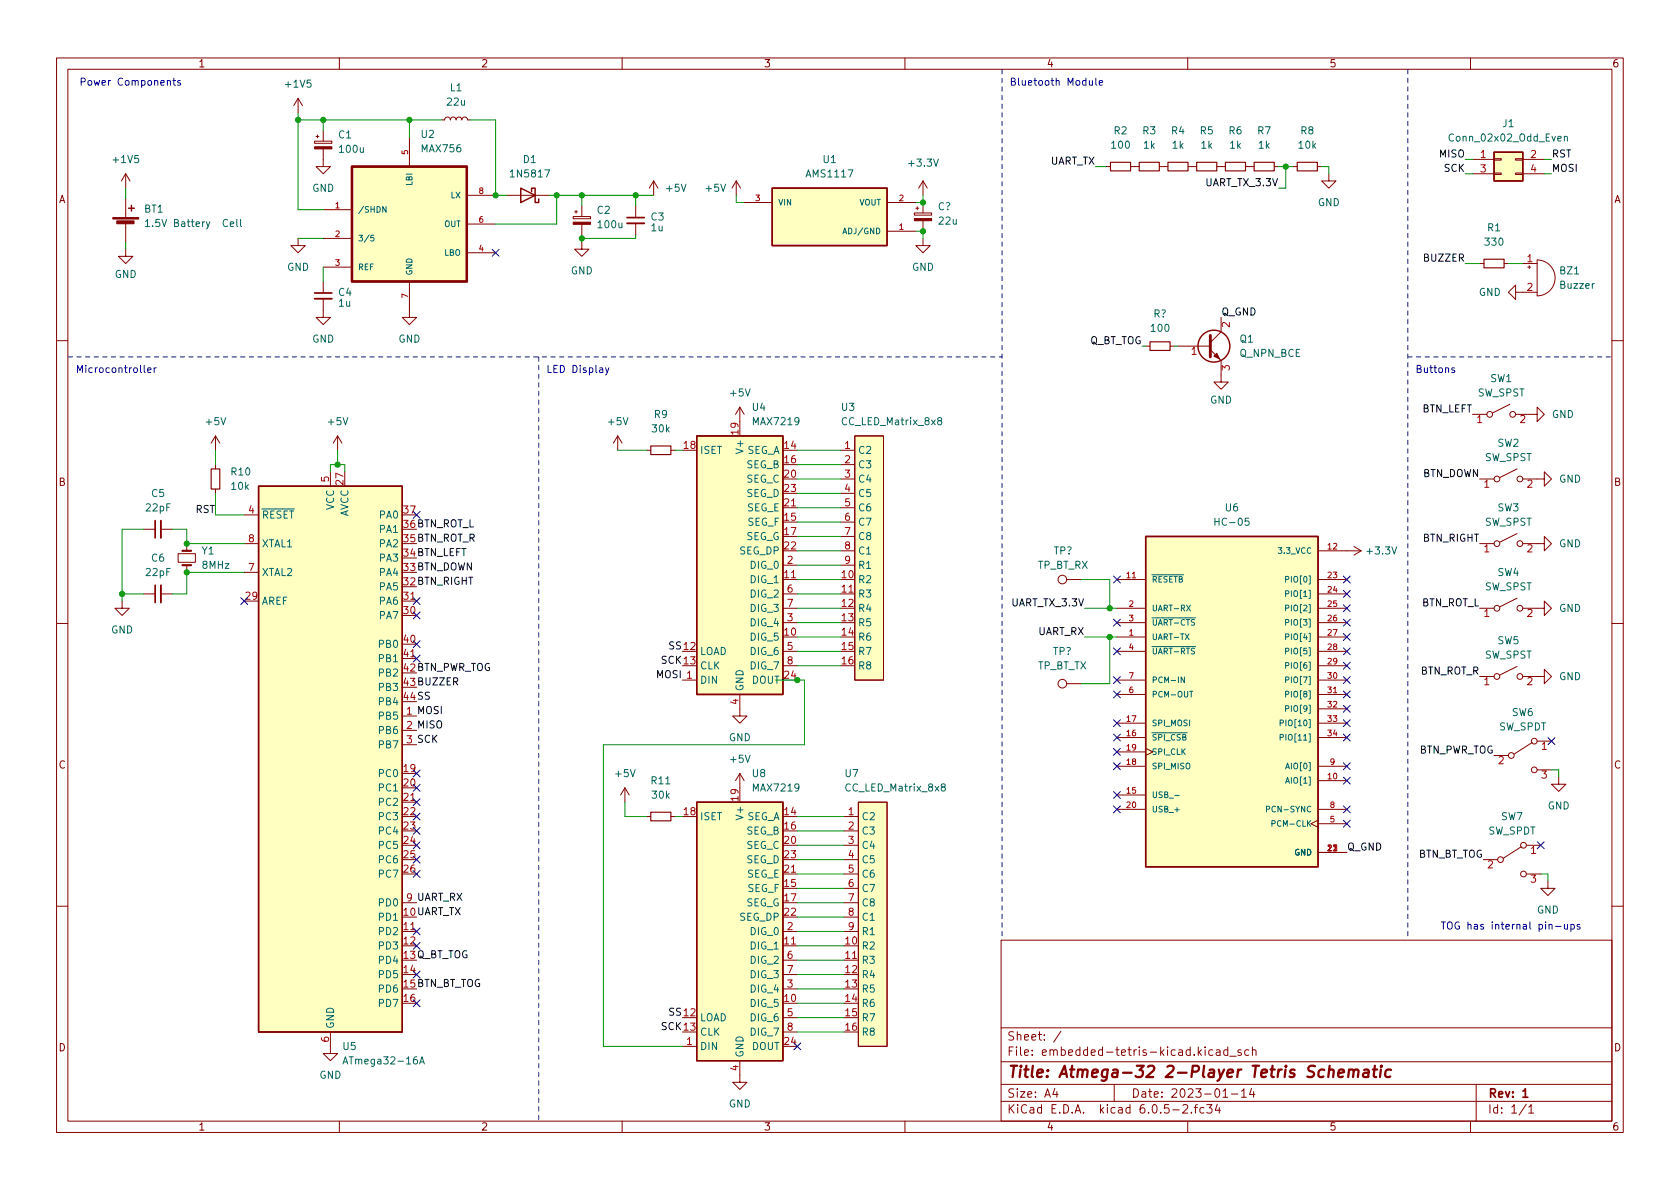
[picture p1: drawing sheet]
<svg xmlns="http://www.w3.org/2000/svg" width="297mm" height="210mm" viewBox="0 0 297 210" stroke-linecap="round" stroke-linejoin="round" font-family="sans-serif">
<g fill="none" stroke="#840000" stroke-width=".18">
<path d="M10 10.2h277v190.1h-277zM12 12.2h273v186.1h-273zM52.7 17.4l-.8 1.3M52.7 17.4v2.5M52.7 17.4l.8 1.3M60 10.2v2M110 10.2v2M160 10.2v2M210 10.2v2M260 10.2v2M22.2 30.7l-.7 1.3M22.2 30.7v2.6"/>
<path d="M22.2 35.2v3.3M22.2 39.5v3.3M22.2 30.7l.8 1.3M55.6 25h3.1v.3h-3.1zM55.9 24.1h.5M56.1 23.9v.5M57.1 26.3v3.2h1.3l-1.3 1.2-1.2-1.2h1.2M57.1 37.1h5.1M57.1 23.1v1.9M72.4 24.4v5.1M78.1 21.2h.5l.2-.4 .3-.1 .4 .1 .1 .4 .1-.3 .3-.2 .5 .1 .1 .4 .3-.4 .4-.1 .2 .2 .2 .3 .1-.4 .4-.1 .3 .1 .2 .4h.5M82.5 39.6h5.1"/>
<path d="M82.5 34.5h5.1M89.5 34.5h7.7M101.3 38.3h3.1v.4h-3.1zM101.6 37.5h.5M101.9 37.2v.5M102.9 36.4v1.9M102.9 39.7v1.8M112.4 36.4v2.1M112.4 39.5v2M115.6 32l-.8 1.3M115.6 32v2.5M115.6 32l.7 1.3"/>
<path d="M130.2 32l-.8 1.3M130.2 32v2.5M130.2 32l.7 1.3M131.4 35.8h5.1M156.8 35.8h5.1M161.7 37.7h3v.3h-3zM161.9 36.8h.5M162.2 36.6v.5M163.2 32v2.5M163.2 35.8v1.9M163.2 39v1.9M163.2 32l-.8 1.3"/>
<path d="M163.2 32l.8 1.3M195.6 29.5h.7M199.9 29.5h1.5M205 29.5h1.5M210.1 29.5h1.5M215.1 29.5h1.6M220.2 29.5h1.5M225.3 29.5h.8M228.6 29.5h.8M232.9 29.5h.8M234.9 30.7v1.3h1.3l-1.3 1.3-1.2-1.3h1.2M260.3 28.2h3.9"/>
<path d="M260.3 30.7h3.9M264.2 30.6h1.2v.3h-1.2zM264.2 28.1h1.2v.2h-1.2zM268 30.6h1.2v.3h-1.2zM268 28.1h1.2v.2h-1.2zM269.2 28.2h3.8M269.2 30.7h3.8M22.2 44.1v1.2h1.3l-1.3 1.3-1.2-1.3h1.2M52.7 42.2v1.2h1.3l-1.3 1.3-1.3-1.3h1.3M57.1 52.8v3.3h1.3l-1.3 1.3-1.2-1.3h1.2M57.1 42.2h5.1M57.1 47.2h5.1"/>
<path d="M57.1 49.8v2M72.4 49.8v6.3h1.3l-1.3 1.3-1.3-1.3h1.3M82.5 44.7h5.1M102.9 42.8v1.3h1.2l-1.2 1.2-1.3-1.2h1.3M156.8 40.9h5.1M163.2 42.2v1.2h1.3l-1.3 1.3-1.3-1.3h1.3M215.9 56.1v2.6l-1.9 1.9M261.6 46.6h.8M265.9 46.6h.8M268 51.7v-1.3l-1.3 1.3 1.3 1.3v-1.3h3.8M269.2 46.6h2.6M270.1 47.2h.5"/>
<path d="M270.4 47v.5M271.8 46a3.2 3.2 0 0 1 3.2 3.1 3.2 3.2 0 0 1-3.2 3.2zM10 60.2h2M38.1 77.1v2.5M38.1 77.1l-.8 1.3M38.1 77.1l.8 1.3M59.7 77.1l-.8 1.3M59.7 77.1v2.5M59.7 77.1l.8 1.3M109.2 77.1l-.7 1.3M109.2 77.1v2.5M109.2 77.1l.8 1.3"/>
<path d="M114.3 79.6h.8M118.6 79.6h.8M130.8 72v2.5M130.8 72l-.8 1.3M130.8 72l.8 1.3M148.6 79.6h2.5M151.1 77.1h5.1v43.2h-5.1zM202.6 61.2h.7M206.9 61.2h.7M208.3 61.2h5.7M214 61.8l1.9 1.9v3.9h1.3l-1.3 1.2-1.3-1.2h1.3M260.3 73.3h2.6"/>
<path d="M267 71.5l-3.1 1.5M268 73.3h3.8v-1.3l1.2 1.3-1.2 1.2v-1.2M285 60.2h2M25.4 93.6h2M28.4 93.6h2.1M31.5 97.9h3v1.5h-3zM33 96.1v1.3M33 99.9v1.3M38.1 82.2v.7M38.1 86.5v.7M43.2 91.1h2.5M43.2 96.1h2.5"/>
<path d="M58.4 83.4v2.6M138.4 99.9h2.6M138.4 89.8h2.6M144.8 80.9h.1M148.6 84.7h2.5M148.6 99.9h2.5M148.6 89.8h2.5M148.6 82.2h2.5M148.6 87.2h2.5M148.6 92.3h2.5M148.6 94.9h2.5M148.6 97.4h2.5"/>
<path d="M233 97.4h7.7M239.4 96.6l1.3 .8M240.7 97.4l-1.3 .8M261.6 84.7h2.6M261.6 96.1h2.6M268.2 82.9l-3 1.5M268.2 94.4l-3 1.5M269.2 84.7h3.8v-1.3l1.3 1.3-1.3 1.3v-1.3M269.2 96.1h3.8v-1.2l1.3 1.2-1.3 1.3v-1.3M10 110.2h2M21.6 106.3v1.3h1.3l-1.3 1.2-1.3-1.2h1.3M25.4 105h2"/>
<path d="M28.4 105h2.1M43.2 101.2h2.5M71.1 106.3h2.6M71.1 116.5h2.6M138.4 107.6h2.6M138.4 102.5h2.6M138.4 110.1h2.6M138.4 115.2h2.6M138.4 105h2.6M138.4 117.7h2.6M144.8 106.3h.1M148.6 105h2.5"/>
<path d="M188.6 102.5h2.5M197.5 107.6h5.1M197.5 102.5h5.1M197.5 110.1h5.1M197.5 115.2h5.1M197.5 112.6h5.1M233 107.6h5.1M233 102.5h5.1M233 110.1h5.1M233 115.2h5.1M233 105h5.1M233 117.7h5.1"/>
<path d="M233 112.6h5.1M261.6 119.6h2.6M261.6 107.6h2.6M268.2 117.9l-3 1.5M268.2 105.8l-3 1.5M269.2 107.6h3.8v-1.3l1.3 1.3-1.3 1.2v-1.2M269.2 119.6h3.8v-1.2l1.3 1.2-1.3 1.3v-1.3M285 110.2h2M71.1 126.6h2.6M71.1 129.2h2.6M71.1 131.7h2.6M110.5 139.3l-.8 1.3"/>
<path d="M110.5 139.3v2.6M110.5 139.3l.8 1.3M120.6 120.3h2.6M130.8 122.8v3.8h1.3l-1.3 1.3-1.3-1.3h1.3M130.8 136.8l-.8 1.2M130.8 136.8v2.5M130.8 136.8l.8 1.2M188.6 120.9h2.5M197.5 120.3h5.1M197.5 130.4h5.1M197.5 127.9h5.1M197.5 135.5h5.1"/>
<path d="M197.5 133h5.1M197.5 122.8h5.1M202.6 132.3l1.2 .7-1.2 .6M233 120.3h5.1M233 138h5.1M233 130.4h5.1M233 127.9h5.1M233 135.5h5.1M233 122.8h5.1M233 125.3h5.1M264.2 133.6h2.5M270.9 131.3l-3.2 2"/>
<path d="M271.8 131.1h2.5M271.8 136.1h2.5M275.6 137.4v1.3h1.3l-1.3 1.2-1.3-1.2h1.3M71.1 159.6h2.6M71.1 141.9h2.6M114.3 144.4h.8M118.6 144.4h.8M138.4 154.6h2.6M145.4 145.7h.1M149.2 144.4h2.6M149.2 154.6h2.6M149.2 146.9h2.6"/>
<path d="M149.2 149.5h2.6M149.2 152h2.6M149.2 157.1h2.6M149.2 159.6h2.6M151.8 141.9h5v43.1h-5zM197.5 140.6h5.1M197.5 143.1h5.1M233 145l-1.2 .7 1.2 .6M233 150.7h5.1M233 143.1h5.1M233 145.7h5.1M262.3 152h2.5"/>
<path d="M269 149.7l-3.2 2.1M269.9 154.6h2.5M269.9 149.5h2.5M273.7 155.8v1.3h1.3l-1.3 1.3-1.3-1.3h1.3M10 160.2h2M71.1 164.7h2.6M138.4 167.3h2.6M138.4 164.7h2.6M138.4 174.9h2.6M138.4 180h2.6M138.4 169.8h2.6M138.4 172.3h2.6"/>
<path d="M145.4 171.1h.1M149.2 164.7h2.6M149.2 169.8h2.6M149.2 162.2h2.6M177 166.3h108v32h-108zM285 160.2h2M58.4 182.5v3.8h1.3l-1.3 1.3-1.3-1.3h1.3M60 198.3v2M110 198.3v2M120.6 185h2.6M130.8 187.6v3.8h1.3l-1.3 1.3-1.3-1.3h1.3M138.4 182.5h2.6"/>
<path d="M160 198.3v2M177 194.8h108M177 191.8h108M177 187.8h108M177 181.8h108M186.5 192.5l-.4 1h1M186.9 193v1M187.6 182.4l-1.3 1.9M197 191.8v3M209.1 195.5l.6-.2 .2 .2 .1 .3-.9 1h.9M210 198.3v2M210.6 196.7v.1"/>
<path d="M211.1 195.8h.6M211.7 195.3l-.3 .2v1.3M212.9 195.9l-.5-.1-.3 .3v.4l.2 .3h.6M213.4 195.3h.9l-.5 .6 .4 .1v.7l-.2 .1h-.4l-.2-.1M214.4 185.7l-.4-.1-.3 .3v.4l.2 .3h.5M215.1 185.7h.5l.1 .9M215.2 195.3l-.3 1h.9M215.6 195.8v1M215.7 186l-.5 .1a.29 .29 0 0 0-.2 .2 .29 .29 0 0 0 .2 .3h.5M216.2 194h.9M217.1 185.7l-.5-.1-.2 .3v.4l.1 .3h.6M217.1 185.1v1.5"/>
<path d="M217.4 186.8h1.2M217.7 193.5h1.2M219.4 185.7l-.3-.1-.2 .2v.3l.5 .1v.4h-.5M219.5 193l.4-.5v1.5M219.5 194h.9M220.8 185.7l-.4-.1-.3 .3v.4l.1 .3h.6M221.3 192.5l-.4 1h1M221.4 185.8l.2-.2 .4 .1 .1 .9M221.4 185.1v1.5M221.6 193v1M260 198.3v2M261 191.8v6.5"/>
<path d="M269.9 195.3l-1.3 1.9M270.3 195.8l.4-.5v1.5M270.3 196.8h.9"/>
<circle cx="263.4" cy="73.3" r=".51"/>
<circle cx="267.5" cy="73.3" r=".51"/>
<circle cx="264.7" cy="84.7" r=".51"/>
<circle cx="264.7" cy="96.1" r=".51"/>
<circle cx="268.7" cy="84.7" r=".51"/>
<circle cx="268.7" cy="96.1" r=".51"/>
<circle cx="187.8" cy="102.5" r=".76"/>
<circle cx="264.7" cy="119.6" r=".51"/>
<circle cx="264.7" cy="107.6" r=".51"/>
<circle cx="268.7" cy="107.6" r=".51"/>
<circle cx="268.7" cy="119.6" r=".51"/>
<circle cx="187.8" cy="120.9" r=".76"/>
<circle cx="267.2" cy="133.6" r=".51"/>
<circle cx="271.3" cy="131.1" r=".51"/>
<circle cx="271.3" cy="136.1" r=".51"/>
<circle cx="265.3" cy="152" r=".51"/>
<circle cx="269.4" cy="149.5" r=".51"/>
<circle cx="269.4" cy="154.6" r=".51"/>
</g>
<path d="M110.9 38.5h3M55.6 51.8h3.1M27.4 92.1v3M27.4 103.5v3M269.3 193l.4-.5v1.5M269.3 194h.8" fill="none" stroke="#840000" stroke-width=".3"/>
<path d="M235 189.3a.49 .49 0 0 1 .8 .1l-.1 1.1M236.6 189.8l1-.2v-.4l-.6-.1-.3 .3v1l.1 .1 .6-.1M238.5 189.3a.49 .49 0 0 1 .9 .1l-.2 1.1M238.5 189.1l-.1 1.4M239.4 189.4a.5 .5 0 0 1 .7-.2v1.3M241.2 189.2l.2-.1 .6 .1-.1 1.3M242 189.6l-.7 .1a.4 .4 0 0 0-.3 .3 .4 .4 0 0 0 .2 .5l.7-.1M242.7 189.1h.8M243.1 188.5l-.2 1.7 .1 .2 .3 .1M244.2 189.1l-.2 1.4M244.2 188.5l-.1 .1 .1 .1 .1-.1-.1-.1v.2M246 189.2a.66 .66 0 0 0-1 .3l-.1 .6 .1 .3 .2 .1 .6-.1" fill="none" stroke="#840000" stroke-width=".4"/>
<path d="M32.3 99.9h1.5M32.3 97.4h1.5" fill="none" stroke="#840000" stroke-width=".38"/>
<g fill="#840000" stroke="#840000" stroke-width=".18">
<path d="M161.7 38.7h3v.3h-3z"/>
<path d="M214.6 63l.5-.5 .5 1z"/>
<path d="M55.6 26h3.1v.3h-3.1z"/>
<path d="M19.9 38.5h4.6v.2h-4.6z"/>
<path d="M20.7 39.1h3v.5h-3z"/>
<path d="M101.3 39.3h3.1v.4h-3.1z"/>
</g>
<path d="M196.3 28.7h3.6v1.5h-3.6zM201.4 28.7h3.6v1.5h-3.6zM206.5 28.7h3.6v1.5h-3.6zM211.6 28.7h3.5v1.5h-3.5zM216.7 28.7h3.5v1.5h-3.5zM221.7 28.7h3.6v1.5h-3.6zM229.4 28.7h3.5v1.5h-3.5zM262.4 45.8h3.5v1.6h-3.5zM115.1 78.9h3.5v1.5h-3.5zM203.3 60.4h3.6v1.6h-3.6zM37.3 82.9h1.6v3.6h-1.6zM115.1 143.6h3.5v1.6h-3.5z" fill="none" stroke="#840000" stroke-width=".2"/>
<path d="M214 59.3v3.8" fill="none" stroke="#840000" stroke-width=".51"/>
<g fill="none" stroke="#840000" stroke-width=".25">
<path d="M22.7 36.8h1M23.2 36.3v1M92.1 33.3l2.5 1.2-2.5 1.3zM94 33.9v-.6h.6v2.5h.6v-.6M136.5 33.3h20.3v10.1h-20.3zM264.2 26.9h5v5.1h-5zM123.2 77.1h15.2v45.7h-15.2zM45.7 86h25.4v96.5h-25.4zM202.6 94.9h30.4v58.4h-30.4zM123.2 141.9h15.2v45.7h-15.2z"/>
<circle cx="214.6" cy="61.2" r="2.82"/>
</g>
<g fill="#ffffc2" stroke="#ffffc2" stroke-width=".18">
<path d="M123.2 141.9h15.2v45.7h-15.2z"/>
<path d="M62.2 29.5h20.3v20.3h-20.3z"/>
<path d="M151.8 141.9h5v43.1h-5z"/>
<path d="M123.2 77.1h15.2v45.7h-15.2z"/>
<path d="M45.7 86h25.4v96.5h-25.4z"/>
<path d="M151.1 77.1h5.1v43.2h-5.1z"/>
<path d="M202.6 94.9h30.4v58.4h-30.4z"/>
<path d="M136.5 33.3h20.3v10.1h-20.3z"/>
<path d="M264.2 26.9h5v5.1h-5z"/>
</g>
<path d="M62.2 29.5h20.3v20.3h-20.3z" fill="none" stroke="#840000" stroke-width=".41"/>
<g fill="none" stroke="#006464" stroke-width=".18">
<path d="M25.7 39.2l.4-.4v1.3M40.7 39.6l.6-.1v-.2l-.4-.1-.2 .2 .1 .6h.5M41.9 38.8v1.1l.1 .2M42.5 38.8v1.1l.2 .2M68.3 36.5v1l-.6-1v1M276.6 24.2l.2-.1 .3 .1v.8M276.6 24.1v.9M25.7 40.1h.7M66.1 41.6h-.5l-.1 .5 .5-.1 .1 .5-.2 .1-.4-.1M166 74.4l-.2-.2v-.2l.2-.2 .4 .1 .1 .2-.1 .2-.5 .2-.1 .1v.4l.2 .1h.3l.2-.2-.1-.4-.1-.1M209.4 119.7v1l-.6-1v1M209.6 112.1l.6 1"/>
<path d="M209.8 107l.7 1M210.2 112.1l-.6 1M210.5 107l-.7 1M227.3 102.5l.5-.1v-.4l-.5-.1v1M227.3 105h.5v-.4l-.5-.1v1M227.3 107.5h.5v-.4l-.5-.1v1M227.3 110.1l.5-.1v-.4l-.5-.1v1.1M227.3 112.6h.5v-.4l-.5-.1v1M227.3 115.2l.5-.1v-.4l-.5-.1v1M227.3 117.7h.5v-.4l-.5-.1v1M166.7 139.2l-.3-.3 .1-.2 .2-.1 .3 .1 .1 .2v.1l-.6 .2-.1 .2 .1 .4 .2 .1 .3-.1 .1-.2v-.3l-.2-.1M210.3 122.2h.6"/>
<path d="M226.3 127.9l.5-.1 .1-.4-.6-.1v1M226.3 130.4h.5l.1-.4-.6-.1v1M227.3 138.5l.3-1 .4 1M227.3 120.2h.5v-.4l-.5-.1v1M227.3 122.8l.5-.1v-.4l-.5-.1v1.1M227.3 125.3h.5v-.4l-.5-.1v1M227.3 136l.3-1.1 .4 1.1M207.7 140.7h.8M223.9 143.1h.5l.1-.4-.6-.1v1M224.9 145.6h.5v-.4l-.5-.1v1M60.6 188.1l.5-1.2 .4 1.2M60.8 187.8h.6"/>
<path d="M74.2 188.1l.4-1.2 .4 1.2M74.3 187.8h.6"/>
</g>
<path d="M110.9 39.5h3M55.6 52.8h3.1M28.4 92.1v3M28.4 103.5v3" fill="none" stroke="#840000" stroke-width=".33"/>
<g fill="none" stroke="#0000c2" stroke-width=".18">
<path d="M29.6 14.4l.2-.2 .3 .1v.8M30.6 14.2h.4M30.7 13.8v1.1l.3 .2M31.9 14.3l-.3-.1-.2 .2 .1 .2 .4 .1v.3h-.5M192.6 14.2l.1 .8 .3 .1 .1-.1M193.1 14.2v.9M193.8 13.8v1.1l.1 .2M194.4 14.7l.6-.2-.1-.2-.4-.1-.1 .2v.6h.5M25.5 64.6v1.1l.2 .2M26.1 65.5l.6-.2v-.2l-.4-.1-.2 .2 .1 .6h.5M27.3 65v.9M27.6 65l-.3 .3"/>
<path d="M107.1 65l.3 .9M107.7 65l-.5 1.2-.1 .1M257.2 65.1l-.3-.1-.2 .2v.2l.5 .1v.3h-.5M275 163.8h1M276.6 163.5l.1 .7 .3 .1 .1-.1M277.1 163.5v.8M277.8 163.5h.3l.3 .2-.2 .5h-.4M277.8 163.5v1.2M279.3 163.5h-.3l-.2 .1 .1 .2 .4 .1v.3h-.5"/>
</g>
<path d="M177.2 12.3v153.7M248.9 12.3v153.7M12.1 63.1h165.1M95.2 63.1v135.3M248.9 63.1h36.2" fill="none" stroke="#0000c2" stroke-width=".18" stroke-dasharray=".8 .8"/>
<g fill="none" stroke="#009600" stroke-width=".18">
<path d="M52.7 19.9v17.2h4.4M22.2 33.3v1.9M52.7 21.2h25.4M57.1 21.2v1.9M72.4 21.2v3.2M83.2 21.2h4.4v13.3h1.9M97.2 34.5h18.4M98.4 34.5v5.1h-10.8M102.9 34.5v1.9M112.4 34.5v1.9M130.2 34.5v1.3h1.2M163.2 34.5v1.3h-1.3"/>
<path d="M193.7 29.5h1.9M226.1 29.5h2.5M227.3 29.5v3.8h-1.2M233.7 29.5h1.2v1.2M259.1 28.2h1.2M259.1 30.7h1.2M273 28.2h1.3M273 30.7h1.3M22.2 42.8v1.3M52.7 42.2h4.4M57.1 47.2v2.6M102.9 41.5v1.3"/>
<path d="M112.4 41.5v.7h-9.5M161.9 40.9h1.3v1.3M259.1 46.6h2.5M266.7 46.6h2.5M38.1 79.6v2.6M59.7 79.6v2.6M109.2 79.6h5.1M119.4 79.6h1.2M141 79.6h7.6M201.9 61.2h.7M207.6 61.2h.7M25.4 93.6h-3.8v12.7"/>
<path d="M30.5 93.6h2.5v2.5h10.2M38.1 87.2v3.9h5.1M58.4 83.4v-1.2h2.6v1.2M141 99.9h7.6M141 97.4h7.6M141 92.3h7.6M141 89.8h7.6M141 87.2h7.6M141 82.2h7.6M141 84.7h7.6M141 94.9h7.6M21.6 105h3.8"/>
<path d="M43.2 101.2h-10.2v3.8h-2.5M141 102.5h7.6M141 107.6h7.6M141 105h7.6M141 112.6h7.6M141 115.2h7.6M141 110.1h7.6M141 117.7h7.6M191.1 102.5h5.1v5.1M191.8 107.6h5.7M191.8 112.6h5.7M196.2 112.6v8.3h-5.1"/>
<path d="M137.2 120.3h5v11.4h-35.5v53.3h13.9M274.3 136.1h1.3v1.3M110.5 141.9v2.5h3.8M119.4 144.4h1.2M141 154.6h8.2M141 144.4h8.2M141 149.5h8.2M141 157.1h8.2M141 159.6h8.2M141 152h8.2M141 146.9h8.2M272.4 154.6h1.3v1.2"/>
<path d="M141 162.2h8.2M141 169.8h8.2M141 174.9h8.2M141 167.3h8.2M141 172.3h8.2M141 164.7h8.2M141 177.4h8.2M141 180h8.2M141 182.5h8.2"/>
</g>
<g fill="none" stroke="#000084" stroke-width=".18">
<path d="M87 44.1l1.2 1.2M88.2 44.1l-1.2 1.2M73.1 90.4l1.2 1.3M74.3 90.4l-1.2 1.3M42.6 105.7l1.2 1.2M43.8 105.7l-1.2 1.2M73.1 105.7l1.2 1.2M73.1 108.2l1.2 1.2M73.1 113.3l1.2 1.2M73.1 115.8l1.2 1.3M74.3 105.7l-1.2 1.2M74.3 108.2l-1.2 1.2"/>
<path d="M74.3 113.3l-1.2 1.2M74.3 115.8l-1.2 1.3M196.9 101.9l1.2 1.2M196.9 114.6l1.2 1.2M196.9 109.5l1.2 1.2M196.9 119.7l1.2 1.2M198.1 101.9l-1.2 1.2M198.1 114.6l-1.2 1.2M198.1 109.5l-1.2 1.2M198.1 119.7l-1.2 1.2M237.5 107l1.2 1.2M237.5 104.4l1.2 1.2"/>
<path d="M237.5 101.9l1.2 1.2M237.5 109.5l1.2 1.2M237.5 117.1l1.2 1.2M237.5 119.7l1.2 1.2M237.5 112l1.2 1.3M237.5 114.6l1.2 1.2M238.7 107l-1.2 1.2M238.7 104.4l-1.2 1.2M238.7 101.9l-1.2 1.2M238.7 109.5l-1.2 1.2M238.7 117.1l-1.2 1.2M238.7 119.7l-1.2 1.2"/>
<path d="M238.7 112l-1.2 1.3M238.7 114.6l-1.2 1.2M73.1 138.7l1.2 1.2M73.1 136.2l1.2 1.2M74.3 138.7l-1.2 1.2M74.3 136.2l-1.2 1.2M196.9 122.2l1.2 1.2M196.9 129.8l1.2 1.2M196.9 127.3l1.2 1.2M196.9 132.4l1.2 1.2M196.9 134.9l1.2 1.2M196.9 140l1.2 1.2"/>
<path d="M198.1 122.2l-1.2 1.2M198.1 129.8l-1.2 1.2M198.1 127.3l-1.2 1.2M198.1 132.4l-1.2 1.2M198.1 134.9l-1.2 1.2M198.1 140l-1.2 1.2M237.5 134.9l1.2 1.2M237.5 137.4l1.2 1.3M237.5 129.8l1.2 1.2M237.5 122.2l1.2 1.2M237.5 124.7l1.2 1.3M237.5 127.3l1.2 1.2"/>
<path d="M238.7 134.9l-1.2 1.2M238.7 137.4l-1.2 1.3M238.7 129.8l-1.2 1.2M238.7 122.2l-1.2 1.2M238.7 124.7l-1.2 1.3M238.7 127.3l-1.2 1.2M273.7 130.4l1.2 1.3M274.9 130.4l-1.2 1.3M73.1 143.8l1.2 1.2M73.1 151.4l1.2 1.2M73.1 141.2l1.2 1.3M73.1 146.3l1.2 1.2"/>
<path d="M73.1 148.9l1.2 1.2M73.1 153.9l1.2 1.3M74.3 143.8l-1.2 1.2M74.3 151.4l-1.2 1.2M74.3 141.2l-1.2 1.3M74.3 146.3l-1.2 1.2M74.3 148.9l-1.2 1.2M74.3 153.9l-1.2 1.3M196.9 142.5l1.2 1.2M198.1 142.5l-1.2 1.2M237.5 145.1l1.2 1.2M237.5 142.5l1.2 1.2"/>
<path d="M238.7 145.1l-1.2 1.2M238.7 142.5l-1.2 1.2M271.8 148.9l1.2 1.2M273 148.9l-1.2 1.2M73.1 176.8l1.2 1.2M73.1 164.1l1.2 1.2M73.1 171.7l1.2 1.2M73.1 166.6l1.2 1.3M74.3 176.8l-1.2 1.2M74.3 164.1l-1.2 1.2M74.3 171.7l-1.2 1.2M74.3 166.6l-1.2 1.3"/>
<path d="M140.4 184.4l1.2 1.2M141.6 184.4l-1.2 1.2"/>
</g>
<g fill="#009600" stroke="#009600" stroke-width=".18">
<circle cx="102.9" cy="34.5" r=".46"/>
<circle cx="102.9" cy="42.2" r=".46"/>
<circle cx="98.4" cy="34.5" r=".46"/>
<circle cx="112.4" cy="34.5" r=".46"/>
<circle cx="33" cy="96.1" r=".46"/>
<circle cx="33" cy="101.2" r=".46"/>
<circle cx="59.7" cy="82.2" r=".46"/>
<circle cx="21.6" cy="105" r=".46"/>
<circle cx="57.1" cy="21.2" r=".46"/>
<circle cx="72.4" cy="21.2" r=".46"/>
<circle cx="87.6" cy="34.5" r=".46"/>
<circle cx="52.7" cy="21.2" r=".46"/>
<circle cx="196.2" cy="112.6" r=".46"/>
<circle cx="196.2" cy="107.6" r=".46"/>
<circle cx="163.2" cy="40.9" r=".46"/>
<circle cx="141" cy="120.3" r=".46"/>
<circle cx="163.2" cy="35.8" r=".46"/>
<circle cx="227.3" cy="29.5" r=".46"/>
</g>
<text font-size="2.8" fill="#840000" x="178" y="190.6">Title: Atmega-32 2-Player Tetris Schematic</text>
<g font-size="2.1" fill="#840000">
<text x="178" y="184">Sheet: /</text>
<text x="178" y="186.7">File: embedded-tetris-kicad.kicad_sch</text>
<text x="178" y="196.9">KiCad E.D.A. kicad 6.0.5-2.fc34</text>
<text x="178" y="194.1">Size: A4</text>
<text x="200" y="194.1">Date: 2023-01-14</text>
<text x="263" y="194.1">Rev: 1</text>
<text x="263" y="196.9">Id: 1/1</text>
</g>
<g font-size="1.8" fill="#840000">
<text x="35" y="11.9">1</text>
<text x="85" y="11.9">2</text>
<text x="135" y="11.9">3</text>
<text x="185" y="11.9">4</text>
<text x="235" y="11.9">5</text>
<text x="285" y="11.9">6</text>
<text x="10.3" y="35.9">A</text>
<text x="285.3" y="35.9">A</text>
<text x="10.3" y="85.9">B</text>
<text x="285.3" y="85.9">B</text>
<text x="10.3" y="135.9">C</text>
<text x="285.3" y="135.9">C</text>
<text x="10.3" y="185.9">D</text>
<text x="285.3" y="185.9">D</text>
<text x="35" y="199.9">1</text>
<text x="85" y="199.9">2</text>
<text x="135" y="199.9">3</text>
<text x="185" y="199.9">4</text>
<text x="235" y="199.9">5</text>
<text x="285" y="199.9">6</text>
</g>
<g font-size="1.8" fill="#0000c2">
<text x="14" y="15.1">Power Components</text>
<text x="178.4" y="15.1">Bluetooth Module</text>
<text x="13.3" y="65.9">Microcontroller</text>
<text x="96.5" y="65.9">LED Display</text>
<text x="250.2" y="65.9">Buttons</text>
<text x="254.6" y="164.4">TOG has internal pin-ups</text>
</g>
<g font-size="1.8" fill="#006464">
<text x="50.6" y="15.5">+1V5</text>
<text x="79.6" y="16.1">L1</text>
<text x="79.1" y="18.7">22u</text>
<text x="197" y="23.7">R2</text>
<text x="202.1" y="23.7">R3</text>
<text x="207.1" y="23.7">R4</text>
<text x="212.2" y="23.7">R5</text>
<text x="217.3" y="23.7">R6</text>
<text x="222.4" y="23.7">R7</text>
<text x="230" y="23.7">R8</text>
<text x="265.7" y="22.5">J1</text>
<text x="20.1" y="28.8">+1V5</text>
<text x="59.9" y="24.5">C1</text>
<text x="60.1" y="27">100u</text>
<text x="74.5" y="24.4">U2</text>
<text x="74.6" y="26.9">MAX756</text>
<text x="92.5" y="28.8">D1</text>
<text x="145.6" y="28.8">U1</text>
<text x="160.9" y="29.5">+3.3V</text>
<text x="196.6" y="26.3">100</text>
<text x="202.2" y="26.3">1k</text>
<text x="207.3" y="26.3">1k</text>
<text x="212.4" y="26.3">1k</text>
<text x="217.5" y="26.3">1k</text>
<text x="222.5" y="26.3">1k</text>
<text x="229.7" y="26.3">10k</text>
<text x="256.6" y="25">Conn_02x02_Odd_Even</text>
<text x="55.2" y="33.9">GND</text>
<text x="90.6" y="31.4">1N5817</text>
<text x="117.9" y="33.9">+5V</text>
<text x="124.9" y="33.9">+5V</text>
<text x="142.8" y="31.4">AMS1117</text>
<text x="25.5" y="37.6">BT1</text>
<text x="27" y="40.1">1.5V Battery Cell</text>
<text x="105.6" y="37.8">C2</text>
<text x="105.9" y="40.3">100u</text>
<text x="115.1" y="39">C3</text>
<text x="115.2" y="40.9">1u</text>
<text x="165.8" y="37.2">C?</text>
<text x="166.1" y="39.7">22u</text>
<text x="233" y="36.4">GND</text>
<text x="263" y="40.9">R1</text>
<text x="50.7" y="47.9">GND</text>
<text x="161.2" y="47.9">GND</text>
<text x="262.7" y="43.4">330</text>
<text x="20.3" y="49.1">GND</text>
<text x="59.9" y="52.3">C4</text>
<text x="100.9" y="48.5">GND</text>
<text x="261.4" y="52.3">GND</text>
<text x="275.8" y="48.5">BZ1</text>
<text x="275.9" y="51">Buzzer</text>
<text x="59.9" y="54.2">1u</text>
<text x="203.6" y="58.7">100</text>
<text x="203.9" y="56.1">R?</text>
<text x="55.2" y="60.6">GND</text>
<text x="70.4" y="60.6">GND</text>
<text x="219.2" y="63.1">Q_NPN_BCE</text>
<text x="219.2" y="60.6">Q1</text>
<text x="129.2" y="70.1">+5V</text>
<text x="213.9" y="71.4">GND</text>
<text x="261.2" y="70.1">SW_SPST</text>
<text x="263.5" y="67.6">SW1</text>
<text x="36.5" y="75.2">+5V</text>
<text x="58.1" y="75.2">+5V</text>
<text x="107.6" y="75.2">+5V</text>
<text x="115.4" y="76.4">30k</text>
<text x="115.7" y="73.9">R9</text>
<text x="133" y="72.6">U4</text>
<text x="133.3" y="75.2">MAX7219</text>
<text x="148.8" y="72.6">U3</text>
<text x="149.1" y="75.2">CC_LED_Matrix_8x8</text>
<text x="274.4" y="73.9">GND</text>
<text x="123.7" y="80.3">ISET</text>
<text x="131.4" y="79.8" transform="rotate(-90 131.4 79.8)">V+</text>
<text x="131.9" y="80.3">SEG_A</text>
<text x="131.9" y="82.8">SEG_B</text>
<text x="151.6" y="80.3">C2</text>
<text x="151.6" y="82.8">C3</text>
<text x="262.5" y="81.5">SW_SPST</text>
<text x="264.8" y="79">SW2</text>
<text x="26.8" y="87.9">C5</text>
<text x="40.9" y="84.1">R10</text>
<text x="41" y="86.6">10k</text>
<text x="131.9" y="85.3">SEG_C</text>
<text x="131.9" y="87.9">SEG_D</text>
<text x="151.6" y="85.3">C4</text>
<text x="151.6" y="87.9">C5</text>
<text x="275.6" y="85.3">GND</text>
<text x="25.9" y="90.4">22pF</text>
<text x="46.2" y="91.7">~{RESET}</text>
<text x="59.1" y="90.2" transform="rotate(-90 59.1 90.2)">VCC</text>
<text x="61.6" y="91.5" transform="rotate(-90 61.6 91.5)">AVCC</text>
<text x="67.2" y="94.2">PA1</text>
<text x="67.2" y="91.7">PA0</text>
<text x="131.8" y="95.5">SEG_G</text>
<text x="132" y="90.4">SEG_E</text>
<text x="132.1" y="93">SEG_F</text>
<text x="151.6" y="90.4">C6</text>
<text x="151.6" y="93">C7</text>
<text x="151.6" y="95.5">C8</text>
<text x="215.3" y="93">HC-05</text>
<text x="216.7" y="90.4">U6</text>
<text x="262.5" y="93">SW_SPST</text>
<text x="264.8" y="90.4">SW3</text>
<text x="25.9" y="101.8">22pF</text>
<text x="26.8" y="99.3">C6</text>
<text x="35.7" y="98">Y1</text>
<text x="35.8" y="100.6">8MHz</text>
<text x="46.2" y="101.8">XTAL2</text>
<text x="46.2" y="96.8">XTAL1</text>
<text x="67.2" y="101.8">PA4</text>
<text x="67.2" y="99.3">PA3</text>
<text x="67.2" y="96.8">PA2</text>
<text x="130.7" y="98">SEG_DP</text>
<text x="132.8" y="100.6">DIG_0</text>
<text x="151.6" y="98">C1</text>
<text x="151.6" y="100.6">R1</text>
<text x="183.4" y="100.6">TP_BT_RX</text>
<text x="186.3" y="98">TP?</text>
<text x="241.9" y="98">+3.3V</text>
<text x="264.8" y="101.8">SW4</text>
<text x="275.6" y="96.8">GND</text>
<text x="46.2" y="106.9">AREF</text>
<text x="67.2" y="106.9">PA6</text>
<text x="67.2" y="104.4">PA5</text>
<text x="132.8" y="103.1">DIG_1</text>
<text x="132.8" y="105.7">DIG_2</text>
<text x="151.6" y="103.1">R2</text>
<text x="151.6" y="105.7">R3</text>
<text x="262.5" y="104.4">SW_SPST</text>
<text x="19.6" y="112">GND</text>
<text x="67.2" y="109.5">PA7</text>
<text x="132.8" y="113.3">DIG_5</text>
<text x="132.8" y="110.7">DIG_4</text>
<text x="132.8" y="108.2">DIG_3</text>
<text x="151.6" y="108.2">R4</text>
<text x="151.6" y="110.7">R5</text>
<text x="151.6" y="113.3">R6</text>
<text x="264.8" y="113.9">SW5</text>
<text x="275.6" y="108.2">GND</text>
<text x="67.2" y="114.5">PB0</text>
<text x="67.2" y="117.1">PB1</text>
<text x="67.2" y="119.6">PB2</text>
<text x="123.7" y="115.8">LOAD</text>
<text x="123.7" y="118.4">CLK</text>
<text x="132.8" y="115.8">DIG_6</text>
<text x="132.8" y="118.4">DIG_7</text>
<text x="151.6" y="115.8">R7</text>
<text x="151.6" y="118.4">R8</text>
<text x="183.4" y="118.4">TP_BT_TX</text>
<text x="186.2" y="115.8">TP?</text>
<text x="262.5" y="116.5">SW_SPST</text>
<text x="67.2" y="122.2">PB3</text>
<text x="67.2" y="124.7">PB4</text>
<text x="123.7" y="120.9">DIN</text>
<text x="131.4" y="122.3" transform="rotate(-90 131.4 122.3)">GND</text>
<text x="132.9" y="120.9">DOUT</text>
<text x="275.6" y="120.3">GND</text>
<text x="67.2" y="127.2">PB5</text>
<text x="67.2" y="129.8">PB6</text>
<text x="128.8" y="131.1">GND</text>
<text x="265" y="129.2">SW_SPDT</text>
<text x="267.3" y="126.6">SW6</text>
<text x="67.2" y="137.4">PC0</text>
<text x="67.2" y="132.3">PB7</text>
<text x="108.9" y="137.4">+5V</text>
<text x="129.2" y="134.9">+5V</text>
<text x="133" y="137.4">U8</text>
<text x="149.4" y="137.4">U7</text>
<text x="67.2" y="139.9">PC1</text>
<text x="67.2" y="142.5">PC2</text>
<text x="115.2" y="138.7">R11</text>
<text x="115.4" y="141.2">30k</text>
<text x="133.3" y="139.9">MAX7219</text>
<text x="149.7" y="139.9">CC_LED_Matrix_8x8</text>
<text x="273.6" y="143.1">GND</text>
<text x="67.2" y="145">PC3</text>
<text x="67.2" y="147.6">PC4</text>
<text x="123.7" y="145">ISET</text>
<text x="131.4" y="144.6" transform="rotate(-90 131.4 144.6)">V+</text>
<text x="131.9" y="145">SEG_A</text>
<text x="131.9" y="147.6">SEG_B</text>
<text x="152.3" y="145">C2</text>
<text x="152.3" y="147.6">C3</text>
<text x="263.1" y="147.6">SW_SPDT</text>
<text x="265.4" y="145">SW7</text>
<text x="67.2" y="150.1">PC5</text>
<text x="67.2" y="152.6">PC6</text>
<text x="67.2" y="155.2">PC7</text>
<text x="131.9" y="150.1">SEG_C</text>
<text x="131.9" y="152.6">SEG_D</text>
<text x="132" y="155.2">SEG_E</text>
<text x="152.3" y="150.1">C4</text>
<text x="152.3" y="152.6">C5</text>
<text x="152.3" y="155.2">C6</text>
<text x="67.2" y="160.3">PD0</text>
<text x="131.8" y="160.3">SEG_G</text>
<text x="132.1" y="157.7">SEG_F</text>
<text x="152.3" y="157.7">C7</text>
<text x="152.3" y="160.3">C8</text>
<text x="271.7" y="161.5">GND</text>
<text x="67.2" y="162.8">PD1</text>
<text x="67.2" y="165.3">PD2</text>
<text x="67.2" y="167.9">PD3</text>
<text x="130.7" y="162.8">SEG_DP</text>
<text x="132.8" y="167.9">DIG_1</text>
<text x="132.8" y="165.3">DIG_0</text>
<text x="152.3" y="167.9">R2</text>
<text x="152.3" y="162.8">C1</text>
<text x="152.3" y="165.3">R1</text>
<text x="67.2" y="170.4">PD4</text>
<text x="67.2" y="173">PD5</text>
<text x="132.8" y="170.4">DIG_2</text>
<text x="132.8" y="173">DIG_3</text>
<text x="152.3" y="170.4">R3</text>
<text x="152.3" y="173">R4</text>
<text x="67.2" y="175.5">PD6</text>
<text x="67.2" y="178">PD7</text>
<text x="132.8" y="178">DIG_5</text>
<text x="132.8" y="175.5">DIG_4</text>
<text x="152.3" y="175.5">R5</text>
<text x="152.3" y="178">R6</text>
<text x="59.1" y="182" transform="rotate(-90 59.1 182)">GND</text>
<text x="60.7" y="185.7">U5</text>
<text x="123.7" y="185.7">DIN</text>
<text x="123.7" y="180.6">LOAD</text>
<text x="123.7" y="183.1">CLK</text>
<text x="132.8" y="180.6">DIG_6</text>
<text x="132.8" y="183.1">DIG_7</text>
<text x="132.9" y="185.7">DOUT</text>
<text x="152.3" y="180.6">R7</text>
<text x="152.3" y="183.1">R8</text>
<text x="56.5" y="190.7">GND</text>
<text x="61.4" y="188.2">ATmega32-16A</text>
<text x="131.4" y="187.1" transform="rotate(-90 131.4 187.1)">GND</text>
<text x="128.8" y="195.8">GND</text>
</g>
<g font-size="1.8" fill="#0f0f0f">
<text x="185.5" y="29.1">UART_TX</text>
<text x="254.6" y="27.8">MISO</text>
<text x="274.3" y="27.8">RST</text>
<text x="213.3" y="32.9">UART_TX_3.3V</text>
<text x="255.3" y="30.4">SCK</text>
<text x="274.3" y="30.4">MOSI</text>
<text x="251.9" y="46.3">BUZZER</text>
<text x="215.9" y="55.8">Q_GND</text>
<text x="192.4" y="60.9">Q_BT_TOG</text>
<text x="251.3" y="72.9">BTN_LEFT</text>
<text x="251.4" y="84.4">BTN_DOWN</text>
<text x="34.6" y="90.7">RST</text>
<text x="71.4" y="95.9">35BTN_ROT_R</text>
<text x="71.4" y="93.3">36BTN_ROT_L</text>
<text x="251.5" y="95.8">BTN_RIGHT</text>
<text x="71.4" y="101">33BTN_DOWN</text>
<text x="71.4" y="98.4">34BTN_LEFT</text>
<text x="71.4" y="103.5">32BTN_RIGHT</text>
<text x="179" y="107.2">UART_TX_3.3V</text>
<text x="251.2" y="107.2">BTN_ROT_L</text>
<text x="183.4" y="112.3">UART_RX</text>
<text x="71.4" y="118.7">42BTN_PWR_TOG</text>
<text x="116.1" y="119.9">MOSI 1</text>
<text x="116.9" y="117.4">SCK 13</text>
<text x="118.3" y="114.8">SS12</text>
<text x="251" y="119.3">BTN_ROT_R</text>
<text x="71.4" y="121.3">43BUZZER</text>
<text x="71.4" y="123.8">44SS</text>
<text x="71.9" y="126.4">1 MOSI</text>
<text x="71.9" y="128.9">2 MISO</text>
<text x="71.9" y="131.4">3 SCK</text>
<text x="250.6" y="133.2">BTN_PWR_TOG</text>
<text x="238.1" y="150.4">Q_GND</text>
<text x="250.5" y="151.7">BTN_BT_TOG</text>
<text x="71.4" y="161.9">10UART_TX</text>
<text x="71.9" y="159.4">9 UART_RX</text>
<text x="71.4" y="169.5">13Q_BT_TOG</text>
<text x="71.4" y="174.6">15BTN_BT_TOG</text>
<text x="118.3" y="179.6">SS12</text>
<text x="116.9" y="182.1">SCK 13</text>
</g>
<g font-size="1.8" fill="#a90000">
<text x="261.8" y="27.9">1</text>
<text x="270.7" y="27.9">2</text>
<text x="261.8" y="30.5">3</text>
<text x="270.7" y="30.5">4</text>
<text x="270" y="46.3">1</text>
<text x="270" y="51.4">2</text>
<text x="217.4" y="57.9" transform="rotate(-90 217.4 57.9)">2</text>
<text x="210.6" y="62.7">1</text>
<text x="217.4" y="65.5" transform="rotate(-90 217.4 65.5)">3</text>
<text x="130.6" y="76.8" transform="rotate(-90 130.6 76.8)">19</text>
<text x="261.1" y="74.8">1</text>
<text x="268.7" y="74.8">2</text>
<text x="120.9" y="79.4">18</text>
<text x="138.7" y="79.4">14</text>
<text x="138.7" y="81.9">16</text>
<text x="149.4" y="79.4">1</text>
<text x="149.4" y="81.9">2</text>
<text x="58.2" y="85.2" transform="rotate(-90 58.2 85.2)">5</text>
<text x="60.7" y="85.7" transform="rotate(-90 60.7 85.7)">27</text>
<text x="138.7" y="84.4">20</text>
<text x="138.7" y="89.5">21</text>
<text x="138.7" y="87">23</text>
<text x="149.4" y="84.4">3</text>
<text x="149.4" y="87">4</text>
<text x="149.4" y="89.5">5</text>
<text x="262.4" y="86.2">1</text>
<text x="270" y="86.2">2</text>
<text x="44" y="90.8">4</text>
<text x="44" y="95.9">8</text>
<text x="71.4" y="90.8">37</text>
<text x="138.7" y="92.1">15</text>
<text x="138.7" y="94.6">17</text>
<text x="149.4" y="92.1">6</text>
<text x="149.4" y="94.6">7</text>
<text x="44" y="101">7</text>
<text x="138.7" y="97.1">22</text>
<text x="139.2" y="99.7">2</text>
<text x="149.4" y="97.1">8</text>
<text x="149.4" y="99.7">9</text>
<text x="262.4" y="97.7">1</text>
<text x="270" y="97.7">2</text>
<text x="43.5" y="106">29</text>
<text x="71.4" y="106">31</text>
<text x="138.7" y="102.2">11</text>
<text x="139.2" y="104.8">6</text>
<text x="139.2" y="107.3">7</text>
<text x="148.9" y="102.2">10</text>
<text x="148.9" y="104.8">11</text>
<text x="148.9" y="107.3">12</text>
<text x="71.4" y="108.6">30</text>
<text x="71.4" y="113.7">40</text>
<text x="138.7" y="112.4">10</text>
<text x="139.2" y="109.8">3</text>
<text x="148.9" y="109.8">13</text>
<text x="148.9" y="112.4">14</text>
<text x="262.4" y="109.1">1</text>
<text x="270" y="109.1">2</text>
<text x="71.4" y="116.2">41</text>
<text x="139.2" y="114.9">5</text>
<text x="139.2" y="117.5">8</text>
<text x="148.9" y="114.9">15</text>
<text x="148.9" y="117.5">16</text>
<text x="130.6" y="124.6" transform="rotate(-90 130.6 124.6)">4</text>
<text x="138.7" y="120">24</text>
<text x="262.4" y="121.2">1</text>
<text x="270" y="121.2">2</text>
<text x="71.4" y="136.5">19</text>
<text x="264.9" y="135.1">2</text>
<text x="272.6" y="132.6">1</text>
<text x="272.6" y="137.7">3</text>
<text x="71.4" y="139.1">20</text>
<text x="71.4" y="141.6">21</text>
<text x="130.6" y="141.6" transform="rotate(-90 130.6 141.6)">19</text>
<text x="71.4" y="144.1">22</text>
<text x="71.4" y="146.7">23</text>
<text x="71.4" y="149.2">24</text>
<text x="120.9" y="144.1">18</text>
<text x="138.7" y="144.1">14</text>
<text x="138.7" y="146.7">16</text>
<text x="138.7" y="149.2">20</text>
<text x="150" y="144.1">1</text>
<text x="150" y="146.7">2</text>
<text x="150" y="149.2">3</text>
<text x="71.4" y="151.8">25</text>
<text x="71.4" y="154.3">26</text>
<text x="138.7" y="154.3">21</text>
<text x="138.7" y="151.8">23</text>
<text x="150" y="151.8">4</text>
<text x="150" y="154.3">5</text>
<text x="263" y="153.5">2</text>
<text x="270.7" y="151">1</text>
<text x="138.7" y="156.8">15</text>
<text x="138.7" y="159.4">17</text>
<text x="138.7" y="161.9">22</text>
<text x="150" y="156.8">6</text>
<text x="150" y="159.4">7</text>
<text x="150" y="161.9">8</text>
<text x="270.7" y="156.1">3</text>
<text x="71.4" y="164.5">11</text>
<text x="71.4" y="167">12</text>
<text x="138.7" y="167">11</text>
<text x="139.2" y="164.5">2</text>
<text x="149.5" y="167">10</text>
<text x="150" y="164.5">9</text>
<text x="71.4" y="172.1">14</text>
<text x="139.2" y="169.5">6</text>
<text x="139.2" y="172.1">7</text>
<text x="149.5" y="169.5">11</text>
<text x="149.5" y="172.1">12</text>
<text x="71.4" y="177.2">16</text>
<text x="138.7" y="177.2">10</text>
<text x="139.2" y="174.6">3</text>
<text x="139.2" y="179.7">5</text>
<text x="149.5" y="174.6">13</text>
<text x="149.5" y="177.2">14</text>
<text x="149.5" y="179.7">15</text>
<text x="58.2" y="184.3" transform="rotate(-90 58.2 184.3)">6</text>
<text x="121.4" y="184.8">1</text>
<text x="138.7" y="184.8">24</text>
<text x="139.2" y="182.2">8</text>
<text x="149.5" y="182.2">16</text>
<text x="130.6" y="189.3" transform="rotate(-90 130.6 189.3)">4</text>
</g>
<g font-size="1.4" fill="#a90000">
<text x="72.1" y="27.3" transform="rotate(-90 72.1 27.3)">5</text>
<text x="84.7" y="34.3">8</text>
<text x="133.6" y="35.6">3</text>
<text x="159" y="35.6">2</text>
<text x="59.3" y="36.8">1</text>
<text x="59.3" y="41.9">2</text>
<text x="84.7" y="39.4">6</text>
<text x="159" y="40.6">1</text>
<text x="59.3" y="47">3</text>
<text x="84.7" y="44.4">4</text>
<text x="72.1" y="52.7" transform="rotate(-90 72.1 52.7)">7</text>
<text x="234.8" y="97.1">12</text>
<text x="199.2" y="102.2">11</text>
<text x="199.6" y="107.3">2</text>
<text x="234.8" y="102.2">23</text>
<text x="234.8" y="104.8">24</text>
<text x="234.8" y="107.3">25</text>
<text x="199.6" y="112.4">1</text>
<text x="199.6" y="109.8">3</text>
<text x="234.8" y="109.8">26</text>
<text x="234.8" y="112.4">27</text>
<text x="199.6" y="114.9">4</text>
<text x="234.8" y="114.9">28</text>
<text x="234.8" y="117.5">29</text>
<text x="199.6" y="122.5">6</text>
<text x="199.6" y="120">7</text>
<text x="234.8" y="120">30</text>
<text x="234.8" y="122.5">31</text>
<text x="234.8" y="125.1">32</text>
<text x="199.2" y="130.2">16</text>
<text x="199.2" y="127.6">17</text>
<text x="234.8" y="127.6">33</text>
<text x="234.8" y="130.2">34</text>
<text x="199.2" y="135.2">18</text>
<text x="199.2" y="132.7">19</text>
<text x="234.8" y="137.8">10</text>
<text x="235.2" y="135.2">9</text>
<text x="199.2" y="140.3">15</text>
<text x="199.2" y="142.9">20</text>
<text x="235.2" y="142.9">8</text>
<text x="235.2" y="145.4">5</text>
<text x="234.8" y="150.5">21</text>
<text x="235.6" y="150.5">2</text>
</g>
<g font-size="1.4" fill="#006464">
<text x="72.9" y="32.8" transform="rotate(-90 72.9 32.8)">LBI</text>
<text x="79.7" y="35">LX</text>
<text x="63.2" y="37.6">/SHDN</text>
<text x="78.5" y="40.1">OUT</text>
<text x="137.5" y="36.3">VIN</text>
<text x="149.5" y="41.4">ADJ/GND</text>
<text x="151.9" y="36.3">VOUT</text>
<text x="63.2" y="42.7">3/5</text>
<text x="63.2" y="47.7">REF</text>
<text x="78.5" y="45.2">LBO</text>
<text x="72.9" y="48.8" transform="rotate(-90 72.9 48.8)">GND</text>
<text x="226.3" y="97.9">3.3_VCC</text>
<text x="203.6" y="103">~{RESETB}</text>
<text x="227.9" y="103">PIO[0]</text>
<text x="227.9" y="105.5">PIO[1]</text>
<text x="203.6" y="113.2">UART-TX</text>
<text x="203.6" y="108.1">UART-RX</text>
<text x="203.6" y="110.6">~{UART-CTS}</text>
<text x="227.9" y="108.1">PIO[2]</text>
<text x="227.9" y="110.6">PIO[3]</text>
<text x="227.9" y="113.2">PIO[4]</text>
<text x="203.6" y="115.7">~{UART-RTS}</text>
<text x="227.9" y="115.7">PIO[5]</text>
<text x="227.9" y="118.2">PIO[6]</text>
<text x="203.6" y="123.3">PCM-OUT</text>
<text x="203.6" y="120.8">PCM-IN</text>
<text x="227.9" y="120.8">PIO[7]</text>
<text x="227.9" y="123.3">PIO[8]</text>
<text x="227.9" y="125.9">PIO[9]</text>
<text x="203.6" y="130.9">~{SPI_CSB}</text>
<text x="203.6" y="128.4">SPI_MOSI</text>
<text x="227.1" y="128.4">PIO[10]</text>
<text x="227.1" y="130.9">PIO[11]</text>
<text x="203.6" y="136">SPI_MISO</text>
<text x="203.6" y="133.5">SPI_CLK</text>
<text x="227.8" y="136">AIO[0]</text>
<text x="203.6" y="141.1">USB_-</text>
<text x="203.6" y="143.6">USB_+</text>
<text x="224.6" y="143.6">PCN-SYNC</text>
<text x="227.8" y="138.6">AIO[1]</text>
<text x="225.5" y="146.2">PCM-CLK</text>
<text x="228.9" y="151.3">GND</text>
</g>
</svg>
